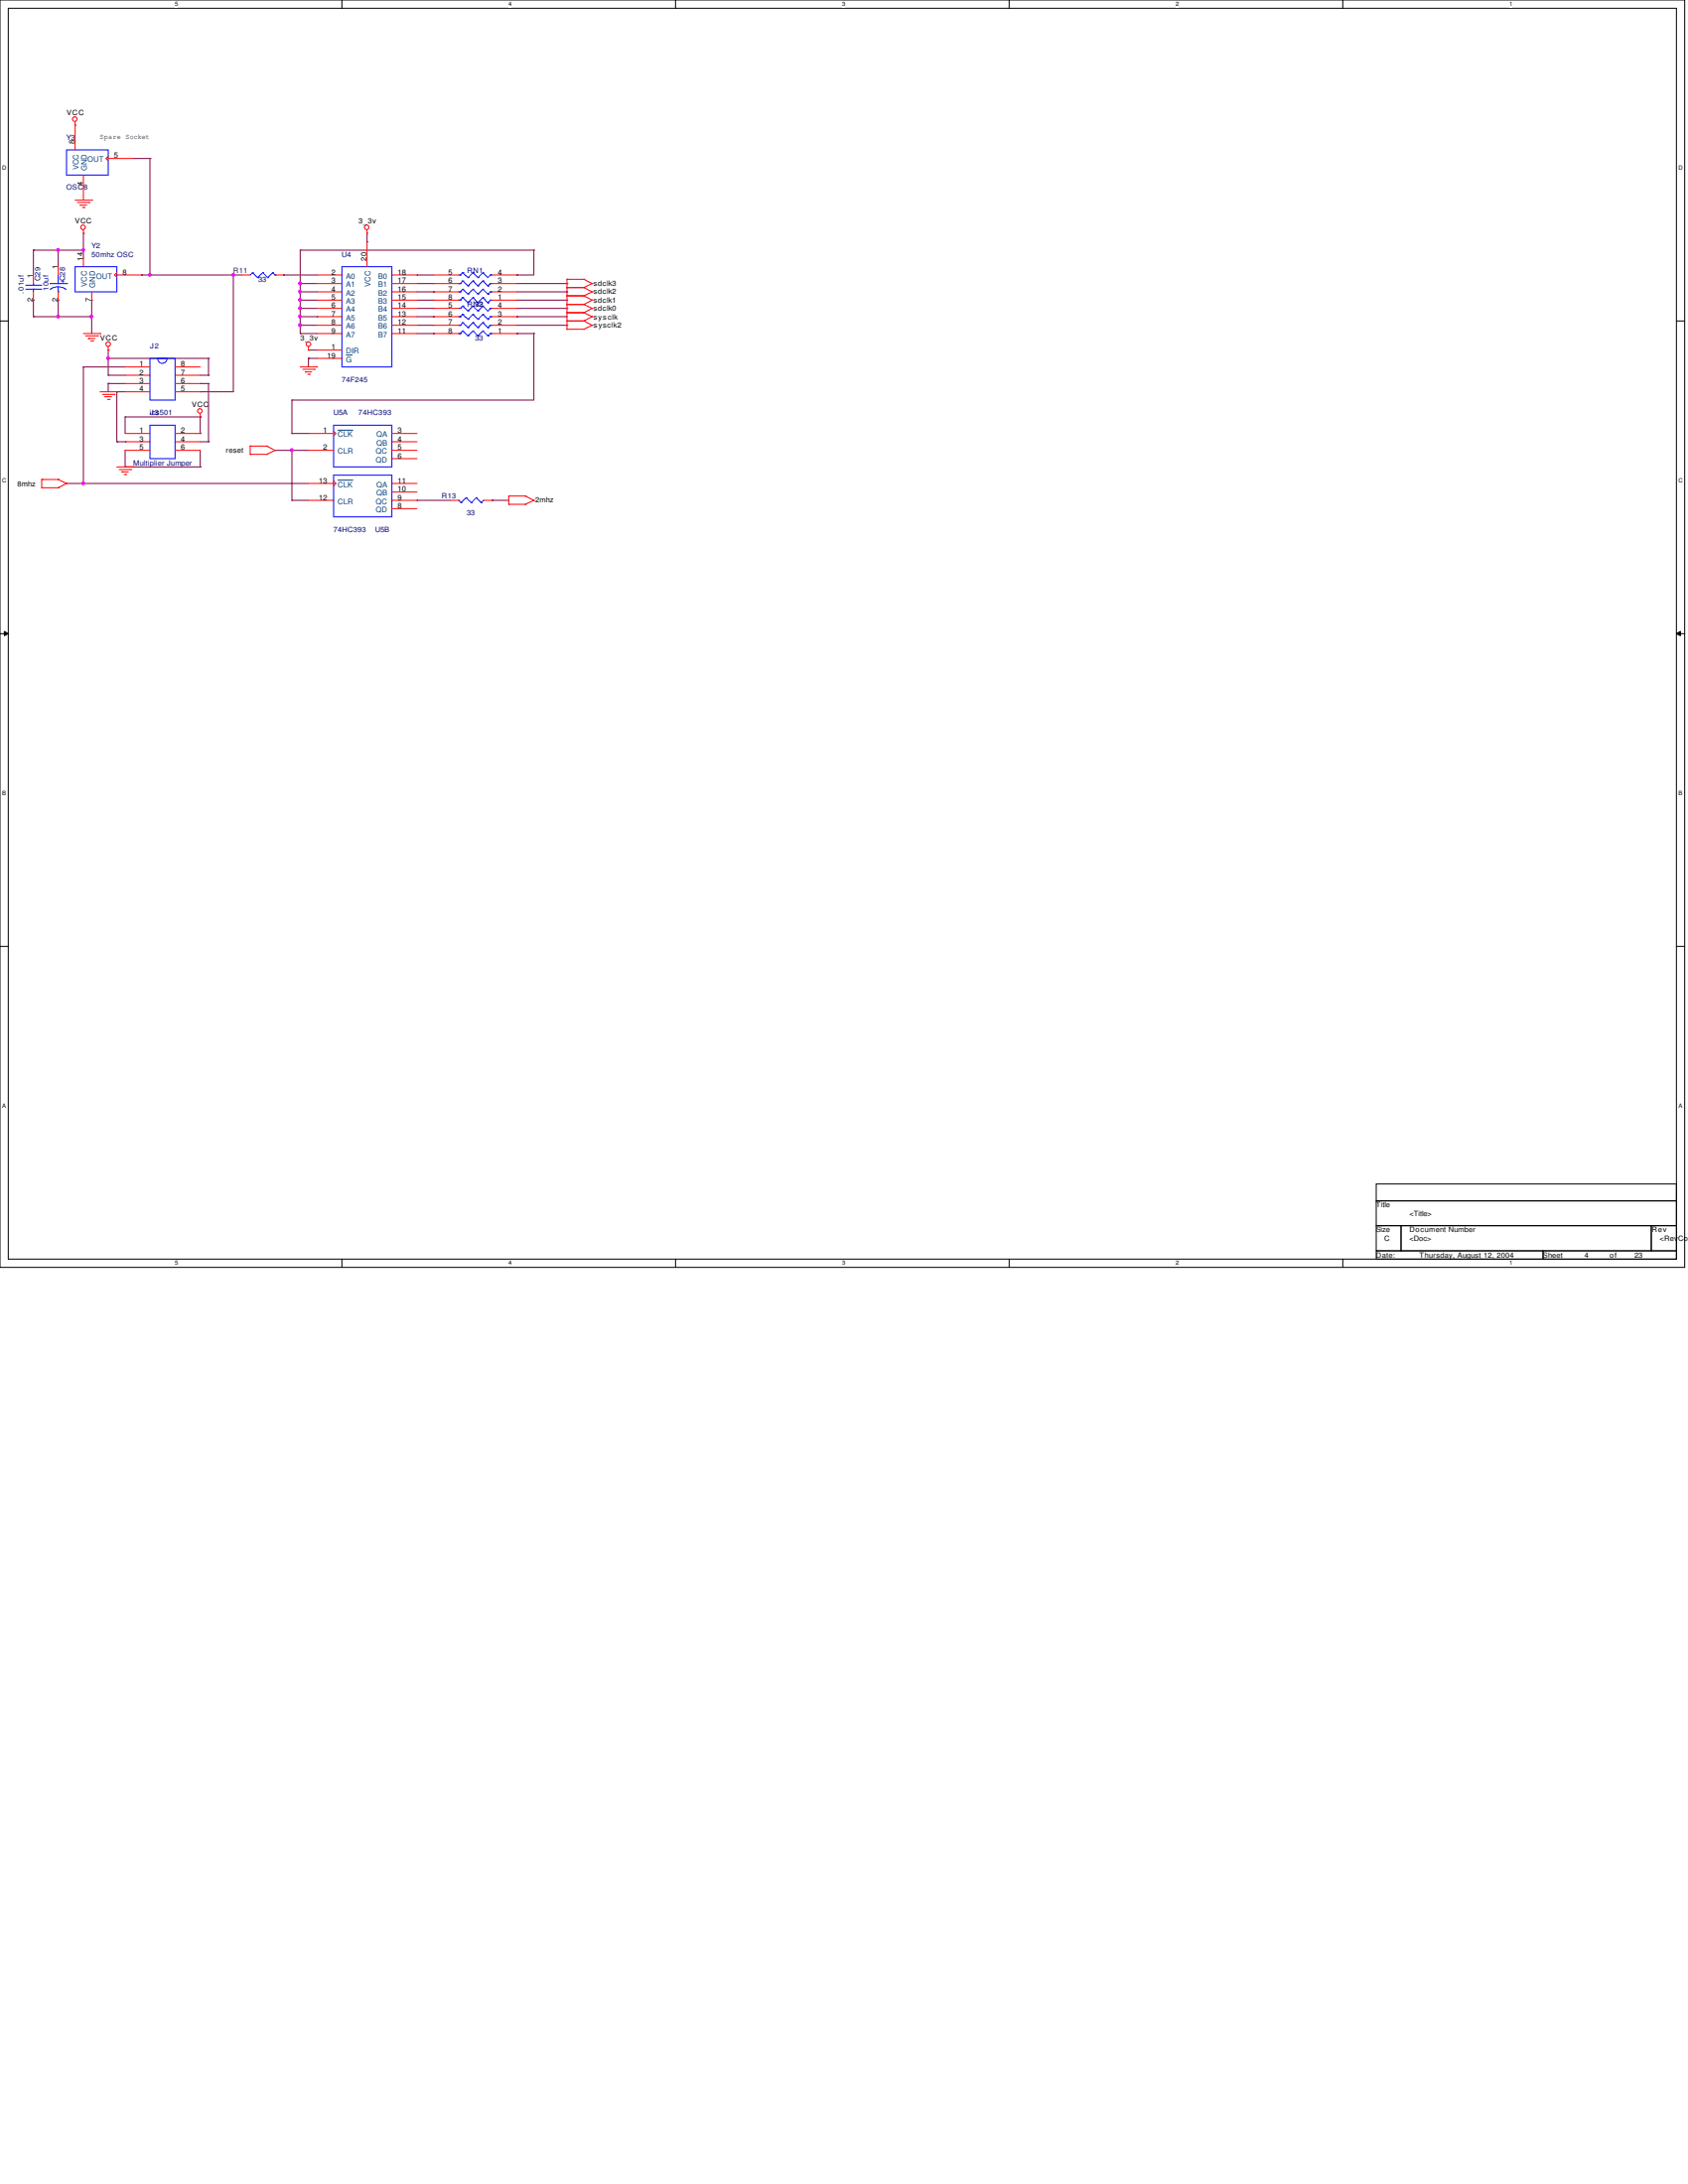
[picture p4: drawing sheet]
<svg xmlns="http://www.w3.org/2000/svg" width="216mm" height="279mm" viewBox="0 0 216 279" stroke-linecap="round" stroke-linejoin="round" font-family="sans-serif">
<path d="M0 0h215.5v162.1h-215.5zM1.1 1.1h213.3v160h-213.3z" fill="none" stroke="#000" stroke-width=".13"/>
<g fill="#fff">
<path d="M22.4 .1h.4v.8h-.4z"/>
<path d="M22.4 161.2h.4v.8h-.4z"/>
</g>
<path d="M43.7 0v1.1M43.7 161.1v1" fill="none" stroke="#000" stroke-width=".13"/>
<g fill="#fff">
<path d="M65.1 .1h.3v.8h-.3z"/>
<path d="M65.1 161.2h.3v.8h-.3z"/>
</g>
<path d="M86.4 0v1.1M86.4 161.1v1" fill="none" stroke="#000" stroke-width=".13"/>
<g fill="#fff">
<path d="M107.7 .1h.4v.8h-.4z"/>
<path d="M107.7 161.2h.4v.8h-.4z"/>
</g>
<path d="M129.1 0v1.1M129.1 161.1v1" fill="none" stroke="#000" stroke-width=".13"/>
<g fill="#fff">
<path d="M150.4 .1h.4v.8h-.4z"/>
<path d="M150.4 161.2h.4v.8h-.4z"/>
</g>
<path d="M171.7 0v1.1M171.7 161.1v1" fill="none" stroke="#000" stroke-width=".13"/>
<g fill="#fff">
<path d="M193.1 .1h.4v.8h-.4z"/>
<path d="M193.1 161.2h.4v.8h-.4z"/>
<path d="M.3 21h.5v.8h-.5z"/>
<path d="M214.7 21h.5v.8h-.5z"/>
<path d="M.3 61h.5v.8h-.5z"/>
<path d="M214.7 61h.5v.8h-.5z"/>
</g>
<path d="M0 41.1h1.1M214.4 41.1h1.1" fill="none" stroke="#000" stroke-width=".13"/>
<g fill="#fff">
<path d="M.3 101h.5v.9h-.5z"/>
<path d="M214.7 101h.5v.9h-.5z"/>
</g>
<path d="M0 81.1h1.1M.6 80.8l.5 .3-.5 .2zM214.4 81.1l.5-.3v.5zM214.4 81.1h1.1" fill="none" stroke="#000" stroke-width=".13"/>
<path d="M.6 80.8l.5 .3-.5 .2zM214.4 81.1l.5-.3v.5z" fill="#000"/>
<g fill="#fff">
<path d="M.3 141.1h.5v.8h-.5z"/>
<path d="M214.7 141.1h.5v.8h-.5z"/>
</g>
<path d="M0 121.1h1.1M214.4 121.1h1.1M176 151.5h38.4v2.1h-38.4zM176 153.6h38.4v3.2h-38.4zM176 156.8h3.2v3.2h-3.2zM179.2 156.8h32v3.2h-32zM211.2 156.8h3.2v3.2h-3.2zM176 160h21.4v1.1h-21.4zM197.4 160h17v1.1h-17z" fill="none" stroke="#000" stroke-width=".13"/>
<g fill="none" stroke="#7f003f" stroke-width=".13">
<path d="M4.3 32h.1M4.3 38.4h.1M4.3 32h6.4M4.3 32v3.2M4.3 38.4v2.1M7.5 32h.1M7.5 38.4h.1M7.5 32v2.1M7.5 38.4v2.1M10.7 29.8h.1M10.7 32h.1M10.7 29.8v3.3"/>
<path d="M11.7 38.4h.1M11.7 38.4v4.3M17.1 20.3h2.1M18.1 35.2h.1M18.1 35.2h12.8M19.2 20.3h.1M19.2 35.2h.1M19.2 20.3v14.9M29.8 35.2h.1M29.8 35.2v14.9h-4.2M36.3 35.2h.1M36.3 35.2h4.2"/>
<path d="M38.4 36.3h.1M38.4 37.3h.1M38.4 38.4h.1M38.4 39.5h.1M38.4 32h.1M38.4 32h29.9M38.4 36.3h2.1M38.4 37.3h2.1M38.4 32v10.7M38.4 38.4h2.1M38.4 39.5h2.1M46.9 30.9h.1"/>
<path d="M46.9 29.8v1.1M53.3 35.2h.1M53.3 35.2h2.2M53.3 36.3h2.2M53.3 37.3h2.2M53.3 38.4h2.2M53.3 39.5h2.2M55.5 39.5h.1M55.5 38.4h.1M55.5 37.3h.1M55.5 36.3h.1M66.1 35.2h.1"/>
<path d="M66.1 36.3h6.4M66.1 37.3h6.4M66.1 38.4h6.4M66.1 39.5h6.4M68.3 32h.1M68.3 32v3.2h-2.2M72.5 39.5h.1M72.5 38.4h.1M72.5 37.3h.1M72.5 36.3h.1M4.3 40.5h.1M4.3 40.5h7.4"/>
<path d="M7.5 40.5h.1M10.7 46.9h.1M10.7 46.9v14.9M10.7 46.9h5.3M11.7 40.5h.1M13.8 48h.1M13.8 45.8h.1M13.8 49.1h.1M13.8 44.8h.1M13.8 45.8h12.9M13.8 48h2.2M13.8 44.8v3.2"/>
<path d="M13.8 49.1v1M13.8 49.1h2.2M14.9 50.1h.1M14.9 56.5h.1M14.9 50.1h1.1M14.9 56.5h1.1M14.9 50.1v6.4M16 56.5h.1M16 53.3h.1M16 59.7h.1M16 57.6h.1M16 53.3v2.2"/>
<path d="M16 57.6v2.1M16 53.3h9.6M16 59.7h9.6M25.6 50.1h.1M25.6 49.1h.1M25.6 53.3h.1M25.6 55.5h.1M25.6 59.7h.1M25.6 48h1.1M25.6 49.1h1.1M25.6 56.5h1.1M25.6 53.3v2.2"/>
<path d="M25.6 57.6v2.1M26.7 48h.1M26.7 45.8h.1M26.7 56.5h.1M26.7 49.1h.1M26.7 45.8v2.2M26.7 49.1v7.4M35.2 57.6h.1M35.2 57.6h4.3M37.3 57.6h.1M37.3 51.2h.1M37.3 55.5h.1"/>
<path d="M37.3 51.2v4.3M37.3 57.6v6.4M37.3 55.5h2.2M38.4 41.6h.1M38.4 40.5h.1M38.4 42.7h.1M38.4 40.5h2.1M38.4 42.7h2.1M38.4 41.6h2.1M39.5 45.8h.1M39.5 44.8h.1M39.5 55.5h.1"/>
<path d="M39.5 45.8h1M39.5 44.8h1M39.5 45.8v1.1M40.5 40.5h.1M53.3 40.5h2.2M53.3 42.7h2.2M53.3 41.6h2.2M55.5 42.7h.1M55.5 41.6h.1M55.5 40.5h.1M66.1 40.5h.1M66.1 42.7h.1"/>
<path d="M66.1 40.5h6.4M66.1 42.7h2.2M66.1 41.6h6.4M68.3 42.7h.1M68.3 42.7v8.5h-31M72.5 41.6h.1M8.5 61.8h.1M8.5 61.8h31M10.7 61.8h.1M37.3 64h.1M37.3 64h2.2M53.3 64h.1"/>
<path d="M53.3 64h4.3M62.9 64h.1M62.9 64h2.2"/>
</g>
<g fill="none" stroke="#f00" stroke-width=".13">
<path d="M9.6 16h.1M9.6 15.6v3.6M13.8 20l-.3 .3 .3 .3M4.3 35.2v1.1M4.3 37.3v1.1M7.5 34.1v1.1M7.5 37.3v1.1M9.6 25.6h2.1M9.9 25.9h1.5M10.2 26.2h.1M10.2 26.2h.9M10.5 26.5h.3"/>
<path d="M10.7 29.8h.1M10.7 22.4v3.2M10.7 29.4v.4M10.7 33.1v1M10.8 26.5h.1M11.4 25.9h.1M11.7 25.6h.1M11.7 37.3v1.1M13.8 20.3h3.3M14.9 34.9l-.3 .3 .3 .3M14.9 35.2h3.2M30.9 35.2h1.1"/>
<path d="M35.2 35.2h1.1M40.5 35.2h3.2M40.5 39.5h3.2M40.5 36.3h3.2M40.5 37.3h3.2M40.5 38.4h3.2M46.9 29.8h.1M46.9 29.4v.4M46.9 30.9v3.2M50.1 35.2h3.2M50.1 39.5h3.2M50.1 36.3h3.2"/>
<path d="M50.1 37.3h3.2M50.1 38.4h3.2M55.5 35.2h3.2M55.5 39.5h3.2M55.5 36.3h3.2M55.5 37.3h3.2M55.5 38.4h3.2M62.9 35.2h3.2M62.9 39.5h3.2M62.9 36.3h3.2M62.9 37.3h3.2M62.9 38.4h3.2"/>
<path d="M72.5 38.9h.1M72.5 37.8h.1M72.5 36.8h.1M72.5 35.7h.1M72.5 38.9h2.2M72.5 35.7v6.4M72.5 37.8h2.2M72.5 36.8h2.2M72.5 35.7h2.2M74.7 38.9h.1M74.7 37.8h.1M74.7 36.8h.1"/>
<path d="M74.7 35.7h.1M74.7 38.9l1 .6M74.7 37.8l1 .6M74.7 36.8l1 .5M74.7 35.7l1 .6M75.7 39.5h.1M75.7 38.4h.1M75.7 37.3h.1M75.7 36.3h.1M75.7 39.5l-1 .5M75.7 38.4l-1 .5M75.7 37.3l-1 .5"/>
<path d="M75.7 36.3l-1 .5M10.7 42.7h2.1M11 43h1.5M11.3 43.3h.1M11.3 43.3h.8M11.6 43.6h.3M11.9 43.6h.1M12.5 43h.1M12.8 42.7h.1M12.8 50.1h2.1M13.1 50.5h1.5M13.4 50.8h.1"/>
<path d="M13.4 50.8h.9M13.8 51.1h.2M13.8 44.8h.1M13.8 44.4v.4M14 51.1h.1M14.6 50.5h.1M14.9 50.1h.1M14.9 59.7h2.2M16 46.9h3.2M16 50.1h3.2M16 48h3.2M16 49.1h3.2"/>
<path d="M16 55.5h3.2M16 56.5h3.2M16 57.6h3.2M17.1 59.7h.1M22.4 46.9h3.2M22.4 50.1h3.2M22.4 48h3.2M22.4 49.1h3.2M22.4 55.5h3.2M22.4 56.5h3.2M22.4 57.6h3.2M25.6 53.3h.1"/>
<path d="M25.6 52.9v.4M32 58.1h.1M32 57.1h.1M32 57.1h2.1M32 58.1h2.1M32 57.1v1M34.1 57.1h.1M34.1 58.1h.1M34.1 57.1l1.1 .5M35.2 57.6h.1M35.2 57.6l-1.1 .5M38.4 46.9h2.1"/>
<path d="M38.7 47.2h1.5M39 47.6h.1M39 47.6h.9M39.4 47.9h.2M39.5 44.8h.1M39.5 44.4v.4M39.5 55.5h3.2M39.5 57.6h3.2M39.6 47.9h.1M40.2 47.2h.1M40.5 46.9h.1M40.5 42.7h3.2"/>
<path d="M40.5 41.6h3.2M40.5 40.5h3.2M40.5 45.8h3.2M40.5 44.8h3.2M42.7 55.2l.3 .3-.3 .3M50.1 42.7h3.2M50.1 41.6h3.2M50.1 40.5h3.2M50.1 55.5h3.2M50.1 56.5h3.2M50.1 57.6h3.2M50.1 58.7h3.2"/>
<path d="M55.5 42.7h3.2M55.5 41.6h3.2M55.5 40.5h3.2M62.9 42.7h3.2M62.9 41.6h3.2M62.9 40.5h3.2M72.5 40h.1M72.5 41.1h.1M72.5 42.1h.1M72.5 40h2.2M72.5 41.1h2.2M72.5 42.1h2.2"/>
<path d="M74.7 40h.1M74.7 41.1h.1M74.7 42.1h.1M74.7 40l1 .5M74.7 41.1l1 .5M75.7 40.5h.1M75.7 41.6h.1M75.7 40.5l-1 .6M75.7 41.6l-1 .5M5.3 62.4h.1M5.3 61.3h.1M5.3 61.3h2.2"/>
<path d="M5.3 62.4h2.2M5.3 61.3v1.1M7.5 61.3h.1M7.5 62.4h.1M7.5 61.3l1 .5M8.5 61.8h.1M8.5 61.8l-1 .6M15.2 60.1h1.5M15.6 60.4h.1M15.6 60.4h.8M15.9 60.7h.2M16.1 60.7h.1"/>
<path d="M16.7 60.1h.1M39.5 64h3.2M39.5 61.8h3.2M42.7 61.6l.3 .2-.3 .3M50.1 64h3.2M50.1 61.8h3.2M50.1 62.9h3.2M50.1 65.1h3.2M57.6 64h1.1M61.8 64h1.1M65.1 64.5h.1M65.1 63.5h.1"/>
<path d="M65.1 63.5h2.1M65.1 64.5h2.1M65.1 63.5v1M67.2 63.5h.1M67.2 64.5h.1M67.2 63.5l1.1 .5M68.3 64h.1M68.3 64l-1.1 .5"/>
<circle cx="9.6" cy="15.2" r=".3"/>
<circle cx="10.6" cy="29.1" r=".3"/>
<circle cx="46.9" cy="29.1" r=".3"/>
<circle cx="13.8" cy="44" r=".3"/>
<circle cx="25.6" cy="52.6" r=".3"/>
<circle cx="39.5" cy="44" r=".3"/>
</g>
<g fill="none" stroke="#00f" stroke-width=".13">
<path d="M8.5 19.2h5.3v3.2h-5.3zM3.3 37h1.9M3.3 36.5h1.9M4.3 36.5h.1M4.3 37h.1M4.3 36.3v.2M4.3 37v.3M5.2 37h.1M5.2 36.5h.1M6.4 36.3h2.1M7.5 37.3h.1M7.5 36.3h.1"/>
<path d="M7.5 36.7a1.55 1.55 0 0 1 1 .3M7.5 36.7a1.59 1.59 0 0 0-1.1 .3M7.5 35.2v1.1M7.5 36.7v.6M8.5 36.3h.1M9.6 34.1h5.3v3.2h-5.3zM32.3 34.9h.1M32.3 34.9l-.3 .3M32.3 34.9l.6 .6M32.9 35.5h.1M33.6 34.9h.1M33.6 34.9l-.7 .6"/>
<path d="M33.6 34.9l.6 .6M34.2 35.5h.1M34.9 34.9h.1M34.9 34.9l-.7 .6M34.9 34.9l.3 .3M35.2 35.2h.1M43.7 34.1h6.4v12.8h-6.4zM58.7 36.3h.1M58.7 37.3h.1M58.7 38.4h.1M58.7 36.3h.2M58.7 39.5h.2"/>
<path d="M58.7 38.4h.2M58.7 37.3h.2M58.7 35.2h.2M58.9 39.5h.1M58.9 38.4h.1M58.9 37.3h.1M58.9 36.3h.1M58.9 35.2h.1M59.2 39.2h.1M59.2 38.1h.1M59.2 37h.1M59.2 35.9h.1"/>
<path d="M59.2 34.9h.1M59.2 39.2l.7 .6M59.2 39.2l-.3 .3M59.2 38.1l.7 .6M59.2 38.1l-.3 .3M59.2 37l.7 .6M59.2 37l-.3 .3M59.2 35.9l.7 .7M59.2 35.9l-.3 .4M59.2 34.9l.7 .6M59.2 34.9l-.3 .3M59.9 39.8h.1"/>
<path d="M59.9 38.7h.1M59.9 37.6h.1M59.9 36.6h.1M59.9 35.5h.1M60.5 39.2h.1M60.5 38.1h.1M60.5 37h.1M60.5 35.9h.1M60.5 34.9h.1M60.5 39.2l.6 .6M60.5 39.2l-.6 .6M60.5 38.1l.6 .6"/>
<path d="M60.5 38.1l-.6 .6M60.5 37l.6 .6M60.5 37l-.6 .6M60.5 35.9l.6 .7M60.5 35.9l-.6 .7M60.5 34.9l.6 .6M60.5 34.9l-.6 .6M61.1 39.8h.1M61.1 38.7h.1M61.1 37.6h.1M61.1 36.6h.1M61.1 35.5h.1"/>
<path d="M61.8 39.2h.1M61.8 38.1h.1M61.8 37h.1M61.8 35.9h.1M61.8 34.9h.1M61.8 39.2l-.7 .6M61.8 39.2l.6 .6 .3-.3M61.8 38.1l.6 .6M61.8 38.1l-.7 .6M61.8 37l.6 .6M61.8 37l-.7 .6M61.8 35.9l.6 .7"/>
<path d="M61.8 35.9l-.7 .7M61.8 34.9l-.7 .6M61.8 34.9l.6 .6 .3-.3M62.4 38.7h.1M62.4 37.6h.1M62.4 36.6h.1M62.5 37.5l-.1 .1M62.5 36.5l-.1 .1M62.7 39.5h.1M62.7 38.4h.1M62.7 37.3h.1M62.7 36.3h.1"/>
<path d="M62.7 35.2h.1M62.7 36.3h.2M62.7 39.5h.2M62.7 38.4l-.3 .3M62.7 38.4h.2M62.7 37.3h.2M62.7 37.3l-.3 .3M62.7 36.3l-.3 .3M62.7 35.2h.2M19.2 45.8h3.2v5.4h-3.2zM19.2 54.4h3.2v4.3h-3.2zM20.2 45.8a.61 .61 0 0 0 .6 .7 .61 .61 0 0 0 .6-.7"/>
<path d="M20.3 45.8h1M21.3 45.8h.1M42.7 54.4h7.4v5.3h-7.4zM58.7 40.5h.1M58.7 41.6h.1M58.7 42.7h.1M58.7 42.7h.2M58.7 41.6h.2M58.7 40.5h.2M58.9 42.7h.1M58.9 41.6h.1M58.9 40.5h.1"/>
<path d="M59.2 42.3h.1M59.2 41.3h.1M59.2 40.2h.1M59.2 42.3l.7 .7M59.2 42.3l-.3 .4M59.2 41.3l.7 .6M59.2 41.3l-.3 .3M59.2 40.2l.7 .7M59.2 40.2l-.3 .3M59.9 43h.1M59.9 41.9h.1M59.9 40.9h.1"/>
<path d="M60.5 42.3h.1M60.5 41.3h.1M60.5 40.2h.1M60.5 42.3l.6 .7M60.5 42.3l-.6 .7M60.5 41.3l.6 .6M60.5 41.3l-.6 .6M60.5 40.2l.6 .7M60.5 40.2l-.6 .7M61.1 43h.1M61.1 41.9h.1M61.1 40.9h.1"/>
<path d="M61.8 42.3h.1M61.8 41.3h.1M61.8 40.2h.1M61.8 42.3l.6 .7M61.8 42.3l-.7 .7M61.8 41.3l.6 .6M61.8 41.3l-.7 .6M61.8 40.2l.6 .7M61.8 40.2l-.7 .7M62.4 43h.1M62.4 41.9h.1M62.4 40.9h.1"/>
<path d="M62.5 42.9l-.1 .1M62.5 41.8l-.1 .1M62.7 42.7h.1M62.7 41.6h.1M62.7 40.5h.1M62.7 40.5l-.3 .4M62.7 42.7h.2M62.7 42.7l-.3 .3M62.7 41.6h.2M62.7 41.6l-.3 .3M62.7 40.5h.2M42.7 60.8h7.4v5.3h-7.4z"/>
<path d="M58.7 64h.1M58.7 64l.3 .3M59 64.3h.1M59.6 63.7h.1M59.6 63.7l.7 .6M59.6 63.7l-.6 .6M60.3 64.3h.1M60.9 63.7h.1M60.9 63.7l.7 .6M60.9 63.7l-.6 .6M61.6 64.3h.1M61.8 64l-.2 .3"/>
</g>
<path d="M43.2 55h1.9M44.3 45.4h.7M43.2 61.4h1.9" fill="none" stroke="#003f7f" stroke-width=".13"/>
<path d="M10.5 31.8h.3v.3l-.2 .1-.1-.1z" fill-rule="evenodd" fill="#f0f"/>
<path d="M10.5 31.8h.3v.3l-.2 .1-.1-.1z" fill="none" stroke="#f0f" stroke-width=".13"/>
<path d="M7.3 31.8h.3v.3l-.2 .1-.1-.1z" fill-rule="evenodd" fill="#f0f"/>
<path d="M7.3 31.8h.3v.3l-.2 .1-.1-.1z" fill="none" stroke="#f0f" stroke-width=".13"/>
<path d="M38.2 36.1h.3v.3h-.1h-.2z" fill-rule="evenodd" fill="#f0f"/>
<path d="M38.2 36.1h.3v.3h-.1h-.2z" fill="none" stroke="#f0f" stroke-width=".13"/>
<path d="M38.2 37.2h.3v.2l-.1 .1-.2-.1z" fill-rule="evenodd" fill="#f0f"/>
<path d="M38.2 37.2h.3v.2l-.1 .1-.2-.1z" fill="none" stroke="#f0f" stroke-width=".13"/>
<path d="M38.2 39.3h.3v.2l-.1 .1-.2-.1z" fill-rule="evenodd" fill="#f0f"/>
<path d="M38.2 39.3h.3v.2l-.1 .1-.2-.1z" fill="none" stroke="#f0f" stroke-width=".13"/>
<path d="M38.2 38.2h.3v.3l-.1 .1-.2-.1z" fill-rule="evenodd" fill="#f0f"/>
<path d="M38.2 38.2h.3v.3l-.1 .1-.2-.1z" fill="none" stroke="#f0f" stroke-width=".13"/>
<path d="M38.2 41.5h.3v.2l-.1 .1-.2-.1z" fill-rule="evenodd" fill="#f0f"/>
<path d="M38.2 41.5h.3v.2l-.1 .1-.2-.1z" fill="none" stroke="#f0f" stroke-width=".13"/>
<path d="M38.2 40.4h.3v.2l-.1 .1-.2-.1z" fill-rule="evenodd" fill="#f0f"/>
<path d="M38.2 40.4h.3v.2l-.1 .1-.2-.1z" fill="none" stroke="#f0f" stroke-width=".13"/>
<path d="M37.2 57.5h.2v.2l-.1 .1-.1-.1z" fill-rule="evenodd" fill="#f0f"/>
<path d="M37.2 57.5h.2v.2l-.1 .1-.1-.1z" fill="none" stroke="#f0f" stroke-width=".13"/>
<path d="M19 35h.3v.3h-.2h-.1z" fill-rule="evenodd" fill="#f0f"/>
<path d="M19 35h.3v.3h-.2h-.1z" fill="none" stroke="#f0f" stroke-width=".13"/>
<path d="M29.7 35h.3v.3h-.2h-.1z" fill-rule="evenodd" fill="#f0f"/>
<path d="M29.7 35h.3v.3h-.2h-.1z" fill="none" stroke="#f0f" stroke-width=".13"/>
<path d="M7.3 40.4h.3v.2l-.2 .1-.1-.1z" fill-rule="evenodd" fill="#f0f"/>
<path d="M7.3 40.4h.3v.2l-.2 .1-.1-.1z" fill="none" stroke="#f0f" stroke-width=".13"/>
<path d="M11.6 40.4h.2v.2l-.1 .1-.1-.1z" fill-rule="evenodd" fill="#f0f"/>
<path d="M11.6 40.4h.2v.2l-.1 .1-.1-.1z" fill="none" stroke="#f0f" stroke-width=".13"/>
<path d="M10.5 61.7h.3v.2l-.2 .1-.1-.1z" fill-rule="evenodd" fill="#f0f"/>
<path d="M10.5 61.7h.3v.2l-.2 .1-.1-.1z" fill="none" stroke="#f0f" stroke-width=".13"/>
<path d="M13.7 45.7h.3v.2l-.2 .1-.1-.1z" fill-rule="evenodd" fill="#f0f"/>
<path d="M13.7 45.7h.3v.2l-.2 .1-.1-.1z" fill="none" stroke="#f0f" stroke-width=".13"/>
<g font-size="1">
<text x="9.6" y="18.4" transform="rotate(-90 9.6 18.4)">8</text>
<text x="10.6" y="23.7" transform="rotate(-90 10.6 23.7)">4</text>
<text x="14.6" y="20.2">5</text>
<text x="4.2" y="35.5" transform="rotate(-90 4.2 35.5)">1</text>
<text x="7.4" y="34.4" transform="rotate(-90 7.4 34.4)">1</text>
<text x="10.6" y="33.4" transform="rotate(-90 10.6 33.4)">14</text>
<text x="15.7" y="35.1">8</text>
<text x="42.4" y="35.1">2</text>
<text x="46.9" y="33.4" transform="rotate(-90 46.9 33.4)">20</text>
<text x="50.9" y="35.1">18</text>
<text x="57.4" y="35.1">5</text>
<text x="63.7" y="35.1">4</text>
<text x="4.2" y="38.7" transform="rotate(-90 4.2 38.7)">2</text>
<text x="7.4" y="38.7" transform="rotate(-90 7.4 38.7)">2</text>
<text x="11.7" y="38.7" transform="rotate(-90 11.7 38.7)">7</text>
<text x="42.4" y="36.2">3</text>
<text x="42.4" y="37.3">4</text>
<text x="42.4" y="38.4">5</text>
<text x="42.4" y="39.4">6</text>
<text x="42.4" y="40.5">7</text>
<text x="42.4" y="41.6">8</text>
<text x="50.9" y="36.2">17</text>
<text x="50.9" y="37.3">16</text>
<text x="50.9" y="38.4">15</text>
<text x="50.9" y="39.4">14</text>
<text x="50.9" y="40.5">13</text>
<text x="50.9" y="41.6">12</text>
<text x="57.4" y="39.4">5</text>
<text x="57.4" y="40.5">6</text>
<text x="57.4" y="41.6">7</text>
<text x="57.4" y="36.2">6</text>
<text x="57.4" y="37.3">7</text>
<text x="57.4" y="38.4">8</text>
<text x="63.7" y="41.6">2</text>
<text x="63.7" y="40.5">3</text>
<text x="63.7" y="39.4">4</text>
<text x="63.7" y="38.4">1</text>
<text x="63.7" y="37.3">2</text>
<text x="63.7" y="36.2">3</text>
<text x="17.9" y="46.9">1</text>
<text x="17.9" y="48">2</text>
<text x="23.2" y="48">7</text>
<text x="23.2" y="46.9">8</text>
<text x="41.9" y="45.8">19</text>
<text x="42.4" y="42.6">9</text>
<text x="42.4" y="44.7">1</text>
<text x="50.9" y="42.6">11</text>
<text x="57.4" y="42.6">8</text>
<text x="63.7" y="42.6">1</text>
<text x="17.9" y="49">3</text>
<text x="17.9" y="50.1">4</text>
<text x="23.2" y="50.1">5</text>
<text x="23.2" y="49">6</text>
<text x="17.9" y="55.4">1</text>
<text x="17.9" y="56.5">3</text>
<text x="17.9" y="57.6">5</text>
<text x="23.2" y="55.4">2</text>
<text x="23.2" y="56.5">4</text>
<text x="23.2" y="57.6">6</text>
<text x="41.4" y="55.4">1</text>
<text x="41.4" y="57.6">2</text>
<text x="50.9" y="55.4">3</text>
<text x="50.9" y="56.5">4</text>
<text x="50.9" y="57.6">5</text>
<text x="50.9" y="58.6">6</text>
<text x="40.8" y="61.8">13</text>
<text x="40.8" y="64">12</text>
<text x="50.9" y="61.8">11</text>
<text x="50.9" y="62.9">10</text>
<text x="50.9" y="64">9</text>
<text x="50.9" y="65">8</text>
</g>
<g font-size="1" fill="#003f7f">
<text x="10.1" y="21.7" transform="rotate(-90 10.1 21.7)">VCC</text>
<text x="11.1" y="21.8" transform="rotate(-90 11.1 21.8)">GND</text>
<text x="11.2" y="20.7">OUT</text>
<text x="12.3" y="35.6">OUT</text>
<text x="44.3" y="35.6">A0</text>
<text x="48.4" y="35.6">B0</text>
<text x="11.1" y="36.7" transform="rotate(-90 11.1 36.7)">VCC</text>
<text x="12.2" y="36.8" transform="rotate(-90 12.2 36.8)">GND</text>
<text x="44.3" y="36.7">A1</text>
<text x="44.3" y="37.8">A2</text>
<text x="44.3" y="38.9">A3</text>
<text x="44.3" y="39.9">A4</text>
<text x="44.3" y="41">A5</text>
<text x="47.4" y="36.7" transform="rotate(-90 47.4 36.7)">VCC</text>
<text x="48.4" y="36.7">B1</text>
<text x="48.4" y="37.8">B2</text>
<text x="48.4" y="38.9">B3</text>
<text x="48.4" y="39.9">B4</text>
<text x="48.4" y="41">B5</text>
<text x="44.3" y="42.1">A6</text>
<text x="44.3" y="43.1">A7</text>
<text x="44.3" y="46.3">G</text>
<text x="44.3" y="45.3">DIR</text>
<text x="48.4" y="42.1">B6</text>
<text x="48.4" y="43.1">B7</text>
<text x="43.2" y="55.9">CLK</text>
<text x="43.2" y="58.1">CLR</text>
<text x="48.1" y="58.1">QC</text>
<text x="48.1" y="59.1">QD</text>
<text x="48.2" y="55.9">QA</text>
<text x="48.2" y="57">QB</text>
<text x="43.2" y="62.3">CLK</text>
<text x="43.2" y="64.5">CLR</text>
<text x="48.1" y="64.5">QC</text>
<text x="48.1" y="65.5">QD</text>
<text x="48.2" y="62.3">QA</text>
<text x="48.2" y="63.4">QB</text>
</g>
<g font-size=".9" fill="#00007f">
<text x="8.5" y="17.9">Y3</text>
<text x="8.5" y="24.3">OSC</text>
<text x="10.7" y="24.3">8</text>
<text x="5.2" y="35.9" transform="rotate(-90 5.2 35.9)">C29</text>
<text x="8.3" y="35.9" transform="rotate(-90 8.3 35.9)">C28</text>
<text x="11.7" y="31.8">Y2</text>
<text x="11.7" y="32.9">50mhz OSC</text>
<text x="43.7" y="32.9">U4</text>
<text x="59.8" y="35">RN1</text>
<text x="3" y="37.5" transform="rotate(-90 3 37.5)">.01uf</text>
<text x="6.2" y="37.2" transform="rotate(-90 6.2 37.2)">10uf</text>
<text x="33.1" y="36">33</text>
<text x="59.8" y="39.2">RN3</text>
<text x="60.8" y="39.2">32</text>
<text x="19.2" y="44.6">J2</text>
<text x="60.8" y="43.5">33</text>
<text x="19.2" y="53.1">ic3</text>
<text x="19.2" y="53.1">J s501</text>
<text x="42.7" y="53.1">U5A</text>
<text x="43.7" y="48.9">74F245</text>
<text x="45.8" y="53.1">74HC393</text>
<text x="17.1" y="59.5">Multiplier Jumper</text>
<text x="56.5" y="63.8">R13</text>
<text x="59.7" y="65.9">33</text>
<text x="42.7" y="68">74HC393</text>
<text x="48" y="68">U5B</text>
</g>
<g font-size=".9">
<text x="8.6" y="14.7">VCC</text>
<text x="12.8" y="17.8">Spare Socket</text>
<text x="9.6" y="28.6">VCC</text>
<text x="45.9" y="28.6">3_3v</text>
<text x="75.9" y="39.8">sdclk0</text>
<text x="75.9" y="38.7">sdclk1</text>
<text x="75.9" y="37.6">sdclk2</text>
<text x="75.9" y="36.6">sdclk3</text>
<text x="75.9" y="40.9">sysclk</text>
<text x="75.9" y="41.9">sysclk2</text>
<text x="12.8" y="43.5">VCC</text>
<text x="38.4" y="43.5">3_3v</text>
<text x="24.6" y="52">VCC</text>
<text x="28.9" y="57.9">reset</text>
<text x="2.2" y="62.2">8mhz</text>
<text x="68.5" y="64.3">2mhz</text>
<text x="176" y="154.5">Title</text>
<text x="180.3" y="155.5">&lt;Title&gt;</text>
<text x="176" y="160.9">Date:</text>
<text x="176" y="157.6">Size</text>
<text x="177.1" y="158.7">C</text>
<text x="180.3" y="158.7">&lt;Doc&gt;</text>
<text x="180.3" y="157.6">Document Number</text>
<text x="181.6" y="160.9">Thursday, August 12, 2004</text>
<text x="197.4" y="160.9">Sheet</text>
<text x="202.7" y="160.9">4</text>
<text x="205.9" y="160.9">of</text>
<text x="209.1" y="160.9">23</text>
<text x="211.2" y="157.6">Rev</text>
<text x="212.3" y="158.7">&lt;Rev</text>
<text x="214.7" y="158.7">Code</text>
</g>
<text font-size=".9" fill="#003f3f" x="29.8" y="35">R11</text>
<text font-size=".9" fill="#00f" x="7.8" y="36.2">+</text>
<g font-size=".8">
<text x="22.4" y=".8">5</text>
<text x="65.1" y=".8">4</text>
<text x="107.7" y=".8">3</text>
<text x="150.4" y=".8">2</text>
<text x="193.1" y=".8">1</text>
<text x=".3" y="21.7">D</text>
<text x="214.7" y="21.7">D</text>
<text x=".3" y="61.7">C</text>
<text x="214.7" y="61.7">C</text>
<text x=".3" y="101.7">B</text>
<text x="214.7" y="101.7">B</text>
<text x=".3" y="141.7">A</text>
<text x="214.7" y="141.7">A</text>
<text x="22.4" y="161.8">5</text>
<text x="65.1" y="161.8">4</text>
<text x="107.7" y="161.8">3</text>
<text x="150.4" y="161.8">2</text>
<text x="193.1" y="161.8">1</text>
</g>
</svg>
